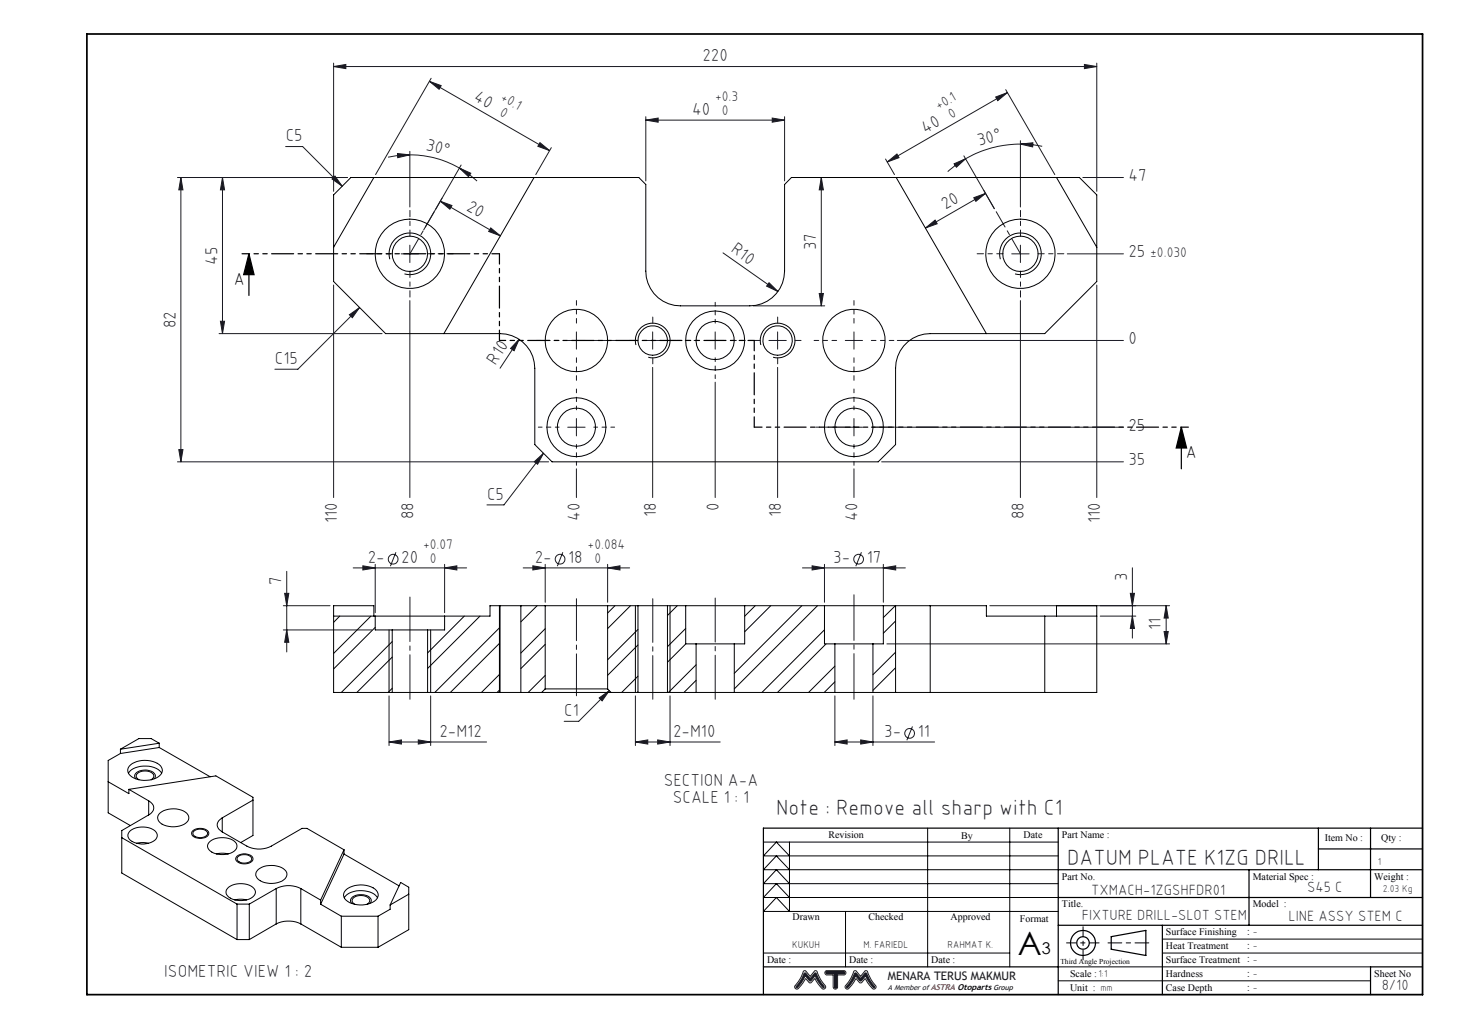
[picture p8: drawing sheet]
<svg xmlns="http://www.w3.org/2000/svg" width="420mm" height="297mm" viewBox="0 0 420 297" stroke-linecap="round" stroke-linejoin="round" font-family="sans-serif">
<g fill="none" stroke="#000" stroke-width=".35">
<path d="M305 238.8v48M380 238.8v12M395.1 238.8v20M410.1 238.8h-190v48M305 250.8h105.1M305 258.8h105.1M360 250.8v16M380 244.8h30.1M220.1 278.8h84.9M305 266.8h105.1M320.3 270.1l10-1.8v7.2l-10-1.8zM335.1 266.8v20"/>
<path d="M410.1 278.8h-15v8"/>
<circle cx="312.2" cy="271.9" r="1.8"/>
<circle cx="312.2" cy="271.9" r="3.6"/>
</g>
<path d="M231.6 280.1l.6-.2 1.4 1.6 1.3-1.6 .5 .1a15.2 15.2 0 0 0 2.6 4.5l-.1 .4-.4 .3a1.07 1.07 0 0 1-1.1-.8l-1.5-2.1-1.1 1.1h-.4l-1.2-1.2a7.6 7.6 0 0 1-2.5 3l-.5-.3-.1-.5 1.7-2.5zM231.9 280.6h.3l1.3 1.5 1.3-1.5h.4l.9 1.9 1.5 1.9-.2 .4a8.9 8.9 0 0 1-2.4-3.3l-1.4 1.4-1.3-1.3-.2-.1a6.6 6.6 0 0 1-2.5 3.3l-.1-.3 1.5-2zM238 280l5.2-.1a.62 .62 0 0 1 .6 .6 .62 .62 0 0 1-.6 .6h-1.8v3.5a.64 .64 0 0 1-.6 .6 .64 .64 0 0 1-.6-.6v-3.5h-2l-.4-.5zM238.3 280.3h5l.2 .3-.3 .1h-2.2v4l-.2 .1-.2-.1v-4h-2.2l-.2-.2zM244.1 284.7v.1M246.2 280l.5-.1 1.4 1.6 1.3-1.6 .5 .1a15.2 15.2 0 0 0 2.7 4.5l-.2 .4-.3 .3a1.07 1.07 0 0 1-1.2-.8l-1.5-2.2-1.2 1.2h-.4l-1-1.2a7.6 7.6 0 0 1-2.6 3l-.5-.3v-.6l1.4-1.9zM246.3 280.7l.5-.1 1.3 1.5 1.3-1.5h.4l.8 1.9 1.5 1.9-.1 .4a8.9 8.9 0 0 1-2.5-3.3l-1.4 1.4-1.5-1.4a6.6 6.6 0 0 1-2.4 3.3l-.1-.4 1.4-1.9z" fill="none" stroke="#191924" stroke-width=".29"/>
<path d="M307.4 271.9h9.4" fill="none" stroke="#000" stroke-width=".29" stroke-dasharray="15.2 1.3 1.3 1.3" stroke-dashoffset="12.5"/>
<path d="M312.2 276.8v-9.6" fill="none" stroke="#000" stroke-width=".29" stroke-dasharray="15.2 1.3 1.3 1.3" stroke-dashoffset="12.4"/>
<path d="M319.4 271.9h11.8" fill="none" stroke="#000" stroke-width=".29" stroke-dasharray="15.2 1.3 1.3 1.3" stroke-dashoffset="11.3"/>
<path d="M25 9.8h385.1v277h-385.1z" fill="none" stroke="#000" stroke-width=".5"/>
<g fill="none" stroke="#000" stroke-width=".29">
<path d="M267.4 238.8v40M291.1 238.8v40M220.1 242.8h84.9M227.6 250.8l-3.8-4-3.7 4h84.9M227.6 242.8v20l-3.8-4-3.7 4h84.9M227.6 258.8l-3.8-4-3.7 4h84.9M227.6 254.8l-3.8-4-3.7 4h84.9M227.6 246.8l-3.8-4-3.7 4h84.9M220.1 274.8h71M243.7 262.8v16M305 278.8h90.1M335.1 274.8h75"/>
<path d="M335.1 270.8h75M305 282.8h90.1"/>
</g>
<path d="M238.2 280.4l.1 .3h2.3v4l.2 .1 .2-.1v-4h2.3l.2-.1-.2-.3zM246.3 280.6l-1 2.2-1.3 1.7 .2 .3h.2l1-1.2 1.2-2.1h.2l1.2 1.4 1.6-1.4 1.9 2.9 .3 .4 .3-.1-1.4-2.1-.9-2h-.4l-1.3 1.5-1.4-1.5zM231.9 280.6h.4l1.2 1.5 1.4-1.5h.3l1 2 1.4 2.1-.3 .1-.4-.4-1.9-2.9h-.2l-1.2 1.4-.3-.1-1-1.2-.2-.1-1 1.8-1.2 1.5h-.3l-.1-.4 1.3-1.6z" fill-rule="evenodd" fill="#191924"/>
<g fill="none" stroke="#191924" stroke-width=".29">
<path d="M96.2 19.2l3.5-.6v1.2zM96.2 18.2v37M96.2 19.2h220M312.6 18.6l3.6 .6-3.6 .6zM316.2 18.2v37M123.8 23.5l3.4 1.2-.6 1zM123.8 23.5l34.6 19.9M124.3 22.6l-16 27.7M186.2 34.6l3.5-.6v1.2zM186.2 33.7v18.5M186.2 34.6h40M222.6 34l3.6 .6-3.6 .6z"/>
<path d="M226.2 33.7v18.5M287 28l3.4-1.3-2.8 2.3zM289.9 25.9l14.2 24.4M290.4 26.7l-34.6 20M51.2 51.2h49M52.1 51.2v82M52.1 51.2l.6 3.5h-1.2zM64.1 51.2v45M64.1 51.2l.6 3.5h-1.2zM82.3 42.3h4.9l11.4 11.4M96.6 50.8l2 2.9-2.9-2.1zM114.6 44.3l3.5 .4-3.4 .8z"/>
<path d="M118.1 44.7a28 28 0 0 1 14.3 3.8M118.1 44.7h-2.3l-3.9 .6M118.1 43.6v16.1M126.9 58l3.4 1.3-.6 1zM126.9 58l17.4 10M127.4 57.1l-5.3 9.2M132.4 48.5l3.3 1.4-.7 1zM132.4 48.5l2.7 1.7 2.4 2M132.9 47.6l-7.3 12.7M155.6 41.1l2.8 2.3-3.4-1.2zM158.9 42.6l-4.5 7.7M236.7 51.2l.6 3.5h-1.2z"/>
<path d="M236.7 51.2v37M255.3 45.9l2.5 4.4M255.8 46.7l2.8-2.3 .6 1.1zM275 47.2l3.3-1.4-2.6 2.4zM277.8 44.9l8.8 15.3-3-5.3M278.3 45.8l-2.6 1.7-2.5 2M280.7 57l3.4-1.2-2.8 2.3zM284.1 55.8l-17.3 10M294.1 41.6l3.6-.4v1.2zM294.1 41.6a31.1 31.1 0 0 0-15.8 4.2M294.1 41.6l3.2 .1 3.1 .5M294.1 40.6v19.1"/>
<path d="M312.1 51.2h11.8M115.6 73.2h5M118.1 70.7v5M141.5 65.7l2.8 2.3-3.4-1.3zM208.4 72.9l15.9 11.2M266.8 65.8l2.8-2.3 .6 1zM291.6 73.2h5.1M294.1 70.7v5M307.7 73.2h16.2M63.1 96.2h47M63.5 92.6h1.2l-.6 3.6zM96.2 82.2v61.3"/>
<path d="M100.7 90.8l2.9-2.1-2 2.9zM103.6 88.7l-17.7 17.8h-6.7M118.1 86.7v56.8M149.6 97.8l-1.4 3.3-1-.6zM149.6 97.8l-5.5 8.4M163.7 98.2h5M166.2 95.7v5M185.7 98.2h4.9M188.1 95.7v5M203.7 98.2h5M206.2 95.7v5M217.1 88.2h20.6"/>
<path d="M221.7 98.2h5M221.7 81.5l2.6 2.6-3.3-1.6zM224.2 95.7v5M236.1 84.6h1.2l-.6 3.6zM243.7 98.2h4.9M246.2 95.7v5M258.7 98.2h65.2M294.1 86.7v56.8M316.2 82.2v61.3M188.1 105.9v37.6M206.2 110.2v33.3M224.2 105.9v37.6"/>
<path d="M51.2 133.2h107M51.5 129.6h1.2l-.6 3.6zM154 133.1l2.7-2.4-1.7 3.2zM156.7 130.7l-11.4 14.9h-4.9M163.7 123.2h5M166.2 120.7v5M166.2 135.2v8.3M243.7 123.2h4.9M246.2 120.7v5M246.2 135.2v8.3M254.1 133.2h69.8M258.2 123.2h65.7"/>
<path d="M114.1 159.2l-1.6 4.1M162.2 159.2l-1.5 4.1M248.3 159.2l-1.6 4.1M81.7 174.7h13.4M82.1 171.1h1.2l-.6 3.6zM82.7 164.7v23.3M101.8 163.8h32.7M104.6 163.2l3.6 .6-3.6 .6zM108.2 162.7v14M128.2 163.8l3.5-.6v1.2zM128.2 162.7v14M150.8 163.8h30.7"/>
<path d="M153.6 163.2l3.6 .6-3.6 .6zM157.2 162.7v11M175.2 163.8l3.5-.6v1.2zM175.2 162.7v11M231.3 163.8h29.7M234.1 163.2l3.6 .6-3.6 .6zM237.7 162.7v11M254.6 163.8l3.6-.6v1.2zM254.6 162.7v11M285.3 174.7h51.8M317.1 177.7h10.3M325.8 171.1h1.2l-.6 3.6z"/>
<path d="M326.4 177.7l.6 3.5h-1.2zM326.4 163.7v20.3M336.2 174.7l.6 3.5h-1.2zM336.2 174.7v11M81.7 181.6h25.4M82.7 181.6l.6 3.6h-1.2zM175.6 199.1l-8.8 8.9h-4.2M255.7 185.7h81.4M335.6 182.1h1.2l-.6 3.6zM112.1 214l3.6-.6v1.2zM112.1 200.7v14.3M112.1 214h28.2"/>
<path d="M120.6 213.4l3.5 .6-3.5 .6zM124.1 200.7v14.3M172.7 201.3l2.9-2.2-2 3zM183.2 214l3.5-.6v1.2zM183.2 214h24.4M183.2 200.7v14.3M189.6 213.4l3.5 .6-3.5 .6zM193.1 200.7v14.3M240.7 214l3.5-.6v1.2zM240.7 214h28.7M240.7 200.7v14.3M248.1 213.4l3.5 .6-3.5 .6z"/>
<path d="M251.6 200.7v14.3M263 209.5l-1.6 4"/>
<circle cx="113.3" cy="161.3" r="1.4"/>
<circle cx="161.4" cy="161.3" r="1.4"/>
<circle cx="247.5" cy="161.3" r="1.41"/>
<circle cx="262.2" cy="211.5" r="1.41"/>
</g>
<path d="M112.4 74.8a6 6 0 0 1 5.2-7.6 6 6 0 0 1 6.5 6.5 6 6 0 0 1-7.5 5.3M288.4 74.8a6 6 0 0 1 5.2-7.6 6 6 0 0 1 6.5 6.5 6 6 0 0 1-7.5 5.3M183.3 99.5a5 5 0 0 1 4.4-6.3 5 5 0 0 1 5.4 5.4 5 5 0 0 1-6.2 4.4M219.3 99.5a5 5 0 0 1 4.4-6.3 5 5 0 0 1 5.4 5.4 5 5 0 0 1-6.3 4.4M183.2 174.7v25M193.1 174.7v25M112.1 181.6v18.1M124.1 181.6v18.1M44.4 224.6a1.45 1.45 0 0 0 .2-1.6 1.45 1.45 0 0 0-1.4-.8 3.3 3.3 0 0 0-4.4 1.5l.4 .9M55.6 239.5a3.5 3.5 0 0 1 4.5 .3 1.38 1.38 0 0 1-1.6 1.8 2.65 2.65 0 0 1-3.3-1.2zM68.3 246.9a3.4 3.4 0 0 1 4.5 .3 1.22 1.22 0 0 1-1 1.7 3.1 3.1 0 0 1-3.9-1.1zM106.7 260.5a1.47 1.47 0 0 0 .1-1.6 1.47 1.47 0 0 0-1.4-.7 3.9 3.9 0 0 0-4.3 1.1v.7l.3 .5" fill="none" stroke="#000" stroke-width=".29"/>
<path d="M71.8 73.2l1.4 6h-3zM71.8 73.2v12M340.5 123.2l1.6 6h-3zM340.5 123.2v12" fill="none" stroke="#000" stroke-width=".35"/>
<path d="M113.2 73.2h-7.5M118.2 68.2v-7.5M118.2 78.2v7.5M123.2 73.2h7.5M289.2 73.2h-7.5M294.2 68.2v-7.5M294.2 78.2v7.5M299.2 73.2h7.5" fill="none" stroke="#191924" stroke-width=".29" stroke-dasharray="15.2 1.3 1.3 1.3" stroke-dashoffset="13.4"/>
<path d="M183.2 98.2h-1.8M188.2 93.2v-1.8M193.2 98.2h1.7M219.2 98.2h-1.8M224.2 93.2v-1.8M229.2 98.2h1.7M188.2 103.2v1.7M224.2 103.2v1.7" fill="none" stroke="#191924" stroke-width=".29" stroke-dasharray="15.2 1.3 1.3 1.3"/>
<path d="M161.2 98.2h-6.5M166.2 93.2v-6.5M171.2 98.2h6.5M241.2 98.2h-6.5M246.2 93.2v-6.5M251.2 98.2h6.5M166.2 103.2v6.5M246.2 103.2v6.5" fill="none" stroke="#191924" stroke-width=".29" stroke-dasharray="15.2 1.3 1.3 1.3" stroke-dashoffset="13.9"/>
<path d="M201.2 98.2h-6M206.2 93.2v-6M211.2 98.2h6M166.2 118.2v-6M206.2 103.2v6M246.2 118.2v-6M161.2 123.2h-6M166.2 128.2v6M171.2 123.2h6M241.2 123.2h-6M246.2 128.2v6M251.2 123.2h6" fill="none" stroke="#191924" stroke-width=".29" stroke-dasharray="15.2 1.3 1.3 1.3" stroke-dashoffset="14.1"/>
<path d="M144 73.2h-74.2" fill="none" stroke="#000" stroke-width=".35" stroke-dasharray="6.3 1.3 1.3 1.3 1.3 1.3" stroke-dashoffset="4.2"/>
<path d="M144 73.2v25M217.4 98.2v25" fill="none" stroke="#000" stroke-width=".35" stroke-dasharray="6.3 1.3 1.3 1.3 1.3 1.3" stroke-dashoffset="3.4"/>
<path d="M144 98.2h73.4" fill="none" stroke="#000" stroke-width=".35" stroke-dasharray="6.3 1.3 1.3 1.3 1.3 1.3" stroke-dashoffset="4.6"/>
<path d="M217.4 123.2h125.2" fill="none" stroke="#000" stroke-width=".35" stroke-dasharray="6.3 1.3 1.3 1.3 1.3 1.3" stroke-dashoffset="4.1"/>
<path d="M246.2 171.5v30.1" fill="none" stroke="#191924" stroke-width=".29" stroke-dasharray="15.2 1.3 1.3 1.3" stroke-dashoffset="2.1"/>
<path d="M206.2 172.4v29.2" fill="none" stroke="#191924" stroke-width=".29" stroke-dasharray="15.2 1.3 1.3 1.3" stroke-dashoffset="2.5"/>
<path d="M188.2 172.6v29" fill="none" stroke="#191924" stroke-width=".29" stroke-dasharray="15.2 1.3 1.3 1.3" stroke-dashoffset="2.6"/>
<path d="M166.2 172.6v28" fill="none" stroke="#191924" stroke-width=".29" stroke-dasharray="15.2 1.3 1.3 1.3" stroke-dashoffset="3.1"/>
<path d="M118.2 201.6v-29.4" fill="none" stroke="#191924" stroke-width=".29" stroke-dasharray="15.2 1.3 1.3 1.3" stroke-dashoffset="2.4"/>
<path d="M294.2 73.2l-7-12.2" fill="none" stroke="#191924" stroke-width=".29" stroke-dasharray="15.2 1.3 1.3 1.3" stroke-dashoffset="10.1"/>
<path d="M118.2 73.2l6.9-12.1" fill="none" stroke="#191924" stroke-width=".29" stroke-dasharray="15.2 1.3 1.3 1.3" stroke-dashoffset="10.2"/>
<path d="M71.8 73.2l1.4 6h-3zM340.5 123.2l1.6 6h-3z" fill="#000"/>
<g fill="#191924">
<path d="M221.7 81.5l2.6 2.6-3.3-1.6z"/>
<path d="M149.6 97.8l-1.4 3.3-1-.6z"/>
<path d="M132.4 48.5l3.3 1.4-.7 1zM114.6 44.3l3.5 .4-3.4 .8z"/>
<path d="M294.1 41.6l3.6-.4v1.2zM275 47.2l3.3-1.4-2.6 2.4z"/>
<path d="M280.7 57l3.4-1.2-2.8 2.3zM266.8 65.8l2.8-2.3 .6 1z"/>
<path d="M126.9 58l3.4 1.3-.6 1zM141.5 65.7l2.8 2.3-3.4-1.3z"/>
<path d="M96.2 19.2l3.5-.6v1.2zM312.6 18.6l3.6 .6-3.6 .6zM186.2 34.6l3.5-.6v1.2zM222.6 34l3.6 .6-3.6 .6zM96.6 50.8l2 2.9-2.9-2.1zM154 133.1l2.7-2.4-1.7 3.2zM100.7 90.8l2.9-2.1-2 2.9zM104.6 163.2l3.6 .6-3.6 .6zM128.2 163.8l3.5-.6v1.2zM112.1 214l3.6-.6v1.2zM120.6 213.4l3.5 .6-3.5 .6zM153.6 163.2l3.6 .6-3.6 .6zM175.2 163.8l3.5-.6v1.2zM234.1 163.2l3.6 .6-3.6 .6zM254.6 163.8l3.6-.6v1.2zM240.7 214l3.5-.6v1.2zM248.1 213.4l3.5 .6-3.5 .6zM183.2 214l3.5-.6v1.2zM189.6 213.4l3.5 .6-3.5 .6zM172.7 201.3l2.9-2.2-2 3z"/>
<path d="M255.8 46.7l2.8-2.3 .6 1.1zM287 28l3.4-1.3-2.8 2.3z"/>
<path d="M325.8 171.1h1.2l-.6 3.6zM326.4 177.7l.6 3.5h-1.2z"/>
<path d="M64.1 51.2l.6 3.5h-1.2zM63.5 92.6h1.2l-.6 3.6zM236.7 51.2l.6 3.5h-1.2zM236.1 84.6h1.2l-.6 3.6zM82.1 171.1h1.2l-.6 3.6zM82.7 181.6l.6 3.6h-1.2zM336.2 174.7l.6 3.5h-1.2zM335.6 182.1h1.2l-.6 3.6z"/>
<path d="M52.1 51.2l.6 3.5h-1.2zM51.5 129.6h1.2l-.6 3.6z"/>
<path d="M123.8 23.5l3.4 1.2-.6 1zM155.6 41.1l2.8 2.3-3.4-1.2z"/>
</g>
<g fill="none" stroke="#000" stroke-width=".29">
<path d="M101.1 51.2h83.1l2 2v25a10 10 0 0 0 9.9 10h20a10 10 0 0 0 10.1-10v-25l1.9-2h83l5.1 5v25l-15 15h-33.1a10 10 0 0 0-9.9 10v22l-5 5h-94.1l-4.9-5v-22a10 10 0 0 0-10.1-10h-32.9l-15-15v-25zM107.8 51.2l-11.6 20.1M154 51.2l-26 45M258.3 51.2l26 45M304.6 51.2l11.6 20.1M96.2 177.7h12M97.9 177.7l-1.7 1.8M106.9 177.7l-10.7 10.7M107.8 177.7v-3h-11.6v25h16.9M108.2 177.7h20M108.2 177.7v3.9h4.9M128.2 177.7v3.9h-4.9"/>
<path d="M133.8 177.7l-10.5 10.6M138.4 177.7l-15.1 15.1M141.4 174.7l-.1 .1M144 174.7v25M144.1 174.7h6M144.1 174.7h-2.8v3h-13.1M144.1 174.7v25M150.1 174.7h7.1M150.1 174.7v25M150.3 174.7l-.2 .1M154.8 174.7l-4.7 4.6M157.2 174.7h18"/>
<path d="M157.2 174.7v23.9M175.2 174.7h8.7M175.2 174.7v23.9M177.3 174.7l-2.1 2.1M181.8 174.7l-6.6 6.6M183.9 174.7h8.5M183.9 174.7v25M192.4 174.7h5.3M192.4 174.7v25M195.2 174.7l-2.8 2.8M197.7 174.7h17M197.7 174.7v11"/>
<path d="M214.7 174.7v11h-3M214.7 174.7h23M217.7 174.7l-3 3M222.2 174.7l-7.5 7.5M231.1 174.7l-19.4 19.5M235.7 174.7l-24 23.9M237.7 174.7h16.9M237.7 174.7v11h3M254.6 174.7v11h-3M254.6 174.7h3.6M258.1 174.7l-3.5 3.4M258.2 174.7h9.9"/>
<path d="M258.2 174.7v25M258.2 179.1l-3.6 3.5M268.1 174.7h16.2v3h31.9M268.1 174.7v25M301.2 177.7v22M304.6 177.7v-3h11.6v25h-48.1M108.2 180.9l-12 12M113.1 185l-14.7 14.7M113.1 198.5l-1.2 1.2M113.1 189.5l-10.2 10.2M113.1 181.6h10.2M113.1 199.7h10.2"/>
<path d="M113.1 181.6v18.1M123.3 199.7h20.8M123.3 181.6v18.1M144 181l-18.7 18.7M144 194.5l-5.2 5.2M144 185.5l-14.2 14.2M144 199l-.7 .7M144.1 199.7h6M150.1 199.7h6M156.1 199.7h20M157.2 181.3l-7.1 7M157.2 194.8l-4.9 4.9"/>
<path d="M157.2 185.8l-7.1 7M157.2 198.6h18M157.2 198.6l-1.1 1.1M175.2 198.6l.9 1.1M176.1 199.7h7.8M183.9 181.5l-8.7 8.7M183.9 195l-4.7 4.7M183.9 186l-8.7 8.7M183.9 199.5l-.2 .2M183.9 199.7h8.5M192.4 199.7h8.3M197.7 181.2l-5.3 5.3"/>
<path d="M197.7 185.7h3M197.7 185.7l-5.3 5.3M200.7 191.7l-8 8M200.7 196.2l-3.5 3.5M200.7 185.7h11M200.7 199.7h11M200.7 185.7v14M211.7 199.7h29M211.7 185.7v14M237.7 181.6l-18.1 18.1M238.1 185.7l-14 14M240.7 192.1l-7.6 7.6"/>
<path d="M240.7 196.6l-3.1 3.1M240.7 185.7h10.9M240.7 199.7h10.9M240.7 185.7v14M251.6 199.7h6.6M251.6 185.7v14M258.2 199.7h9.9M258.2 188.1l-6.6 6.5M258.2 192.5l-6.6 6.6M34.7 217.3l-3.5 2v15.1l6.4 3.7M34.7 216v1.3M45.9 214.3l-2.3-1.3h-3.6l-5.3 3"/>
<path d="M45.9 215.5l-11.2 1.8M45.9 215.5l14.7 8.5M45.9 214.3l-11.2 1.7M45.9 214.3v1.2M31.2 225.4l5.9 3.4v-1.2M37 223a6.7 6.7 0 0 1 8-1.4l1.1 .7 .5 .7M37.1 227.6l25.1-3.9 10.7 6.2v11l-3.5 2.1M37.1 227.6l5.8 3.3M37.6 239.5a6.1 6.1 0 0 1 7.3 .4 1.96 1.96 0 0 1-1.4 3 6.2 6.2 0 0 1-6.2-.9 1.66 1.66 0 0 1 .3-2.5zM37.6 220.6a7.2 7.2 0 0 1 8.7 .2 2.15 2.15 0 0 1-1.1 3.5 7 7 0 0 1-8-1.1 1.88 1.88 0 0 1 .4-2.6zM40 224.9a1.2 1.2 0 0 1-.7-1.4 1.2 1.2 0 0 1 1.2-1 3.1 3.1 0 0 1 3.8 1.1 1.3 1.3 0 0 1-.7 1.3M42.9 230.9a2.14 2.14 0 0 1 1.4 2.1 2.14 2.14 0 0 1-1.4 2"/>
<path d="M42.9 235l-7.8 4.5v12.2l33.2 19.2M42.9 230.9v4.1M46.1 234.4a6.3 6.3 0 0 1 8.1 .5 2.13 2.13 0 0 1-1.8 3.1 6.5 6.5 0 0 1-6.5-1.1 1.69 1.69 0 0 1 .2-2.5zM55.8 239.7a2.87 2.87 0 0 1 4 .4 1.96 1.96 0 0 1-2.7 1.4l-.5-.1a1.03 1.03 0 0 1-.8-1.7zM64.1 235.8a2.14 2.14 0 0 0-1.5 2.1 2.14 2.14 0 0 0 1.5 2M64.1 239.9l7.1 4.1a7.7 7.7 0 0 0 7 0l8.9-5.1h1.4l10.7 6.1M64.1 235.8v4.1M72.9 230.7l-8.8 5.1M35.1 241.5l33.2 19.2M39.4 243.2l1.3-.2 2.1 .2M60.6 242.6a6.1 6.1 0 0 1 7.3 .4 1.96 1.96 0 0 1-1.4 3 5.8 5.8 0 0 1-6.5-1.4 1.59 1.59 0 0 1 .6-2zM62.4 246.2l1.3-.2 2.1 .2"/>
<path d="M65.9 255.8a6.1 6.1 0 0 1 7.3 .4 1.96 1.96 0 0 1-1.4 3.1 6.1 6.1 0 0 1-6.3-1 1.63 1.63 0 0 1 .4-2.5zM67.7 259.5l1.3-.2 2.1 .2M68.5 247.1a2.78 2.78 0 0 1 4 .4 1.4 1.4 0 0 1-1.6 1.3 1.8 1.8 0 0 1-2.5-1.4zM74.4 250.7a6.4 6.4 0 0 1 8 .5 2.21 2.21 0 0 1-1.8 3.1 6.4 6.4 0 0 1-6.4-1 1.73 1.73 0 0 1 .2-2.6zM79.6 256.2a7.7 7.7 0 0 1 7.1 0M79.6 256.2l-7.7 4.5M79.6 256.2v10.2M86.7 256.2l5.7 3.3M86.7 256.2v10.2M92.4 259.5v1.2M99.2 245l-6.8 14.5M99.2 246.3l-6.8 14.4"/>
<path d="M99.2 246.3l15.8 9.1M99.2 245v1.3M99.2 258.9a6.7 6.7 0 0 1 8.1-1.4l1 .7 .5 .7M99.9 256.5a7.1 7.1 0 0 1 8.6 .3 2.12 2.12 0 0 1-1.1 3.4 7.1 7.1 0 0 1-8-1.1 1.93 1.93 0 0 1 .5-2.6zM117.8 257.8l-5.3 3.1M68.3 260.7h3.6M68.3 260.7v10.2M68.3 270.9h3.6M71.9 260.7v10.2M79.6 266.4a8 8 0 0 1 7.1 0M79.6 266.4l-7.7 4.5M86.7 266.4l11.7 6.8"/>
<path d="M92.4 260.7l6 3.5M98.4 264.2h10.6M98.4 264.2v9M98.4 273.2h10.6M102.3 260.8a1.2 1.2 0 0 1-.8-1.4 1.2 1.2 0 0 1 1.2-1 3.2 3.2 0 0 1 3.9 1.1 1.3 1.3 0 0 1-.8 1.3M109 264.2v9M112.5 260.9v1.3l-3.5 2M112.5 260.9l3-6.4 2.3 1.3v12.3l-8.8 5.1"/>
<circle cx="118.1" cy="73.2" r="5.1"/>
<circle cx="118.2" cy="73.2" r="10"/>
<circle cx="294.1" cy="73.2" r="5.1"/>
<circle cx="294.2" cy="73.2" r="10"/>
<circle cx="166.2" cy="98.2" r="9"/>
<circle cx="188.2" cy="98.2" r="4.2"/>
<circle cx="206.1" cy="98.2" r="8.5"/>
<circle cx="206.2" cy="98.2" r="5.5"/>
<circle cx="224.2" cy="98.2" r="4.3"/>
<circle cx="246.1" cy="98.2" r="9"/>
<circle cx="166.1" cy="123.2" r="8.5"/>
<circle cx="166.2" cy="123.2" r="5.5"/>
<circle cx="246.1" cy="123.2" r="5.5"/>
<circle cx="246.2" cy="123.2" r="8.5"/>
</g>
<text font-size="9.3" x="293.4" y="275.2">A</text>
<g font-size="6.3" fill="#191924">
<text x="223.7" y="234.9">Note : Remove all sharp with C1</text>
<text x="307.6" y="249.3">DATUM PLATE K1ZG DRILL</text>
</g>
<g font-size="5" fill="#191924">
<text x="202.5" y="17.7">220</text>
<text x="136.3" y="28.9" transform="rotate(30 136.3 28.9)">40</text>
<text x="199.5" y="33.1">40</text>
<text x="82.4" y="40.8">C5</text>
<text x="266.8" y="38.6" transform="rotate(-30 266.8 38.6)">40</text>
<text x="122.6" y="43.2" transform="rotate(15 122.6 43.2)">30°</text>
<text x="282.2" y="42.1" transform="rotate(-15 282.2 42.1)">30°</text>
<text x="325.3" y="52.2">47</text>
<text x="134.2" y="60.5" transform="rotate(30 134.2 60.5)">20</text>
<text x="272.6" y="60.7" transform="rotate(-30 272.6 60.7)">20</text>
<text x="62.7" y="76.3" transform="rotate(-90 62.7 76.3)">45</text>
<text x="210.4" y="72.5" transform="rotate(36 210.4 72.5)">R10</text>
<text x="235.3" y="72.1" transform="rotate(-90 235.3 72.1)">37</text>
<text x="325.3" y="74.2">25</text>
<text x="50.7" y="94.6" transform="rotate(-90 50.7 94.6)">82</text>
<text x="325.3" y="99.2">0</text>
<text x="79.3" y="104.9">C15</text>
<text x="142.9" y="105.4" transform="rotate(-57 142.9 105.4)">R10</text>
<text x="325.3" y="124.2">25</text>
<text x="325.3" y="134.2">35</text>
<text x="119.2" y="149.8" transform="rotate(-90 119.2 149.8)">88</text>
<text x="140.4" y="144.1">C5</text>
<text x="189.2" y="149.1" transform="rotate(-90 189.2 149.1)">18</text>
<text x="207.2" y="147.3" transform="rotate(-90 207.2 147.3)">0</text>
<text x="225.2" y="149.1" transform="rotate(-90 225.2 149.1)">18</text>
<text x="295.2" y="149.8" transform="rotate(-90 295.2 149.8)">88</text>
<text x="97.2" y="150.8" transform="rotate(-90 97.2 150.8)">110</text>
<text x="167.2" y="150.1" transform="rotate(-90 167.2 150.1)">40</text>
<text x="247.2" y="150.1" transform="rotate(-90 247.2 150.1)">40</text>
<text x="317.2" y="150.8" transform="rotate(-90 317.2 150.8)">110</text>
<text x="106" y="162.2">2-</text>
<text x="115.7" y="162.2">20</text>
<text x="154.1" y="162.2">2-</text>
<text x="163.8" y="162.2">18</text>
<text x="240.2" y="162.2">3-</text>
<text x="249.8" y="162.2">17</text>
<text x="324.9" y="167.6" transform="rotate(-90 324.9 167.6)">3</text>
<text x="81.2" y="168.6" transform="rotate(-90 81.2 168.6)">7</text>
<text x="334.7" y="181.7" transform="rotate(-90 334.7 181.7)">11</text>
<text x="162.6" y="206.5">C1</text>
<text x="126.7" y="212.4">2-M12</text>
<text x="194" y="212.4">2-M10</text>
<text x="254.9" y="212.4">3-</text>
<text x="264.5" y="212.4">11</text>
<text x="191.3" y="226.6">SECTION A-A</text>
<text x="194" y="231.6">SCALE 1 : 1</text>
<text x="47.4" y="281.7">ISOMETRIC VIEW 1 : 2</text>
</g>
<g font-size="5">
<text x="67.4" y="82.1">A</text>
<text x="341.8" y="132.1">A</text>
</g>
<text font-size="4.7" x="300.3" y="275.2">3</text>
<g font-size="4.3" fill="#191924">
<text x="314.6" y="258">TXMACH-1ZGSHFDR01</text>
<text x="376.8" y="257.1">S45 C</text>
<text x="371.4" y="265.6">LINE ASSY STEM C</text>
<text x="398.3" y="285.4">8/10</text>
</g>
<text font-size="4.2" fill="#191924" x="311.9" y="265.3">FIXTURE DRILL-SLOT STEM</text>
<g font-size="4" fill="#191924">
<text x="144.1" y="28.8" transform="rotate(30 144.1 28.8)">+0.1</text>
<text x="206.1" y="29.1">+0.3</text>
<text x="143.8" y="33.2" transform="rotate(30 143.8 33.2)">0</text>
<text x="208.1" y="33.1">0</text>
<text x="270.6" y="31.8" transform="rotate(-30 270.6 31.8)">+0.1</text>
<text x="274.3" y="34.3" transform="rotate(-30 274.3 34.3)">0</text>
<text x="331.6" y="74.2">±0.030</text>
<text x="122" y="158.2">+0.07</text>
<text x="169.4" y="158.2">+0.084</text>
<text x="123.9" y="162.2">0</text>
<text x="171.3" y="162.2">0</text>
</g>
<text font-size="3.4" fill="#191924" x="255.9" y="282.6">MENARA TERUS MAKMUR</text>
<g font-size="2.9">
<text x="238.8" y="241.5">Revision</text>
<text x="277.1" y="241.9">By</text>
<text x="295.1" y="241.5">Date</text>
<text x="306.1" y="241.6">Part Name :</text>
<text x="381.9" y="242.4">Item No :</text>
<text x="398.2" y="242.4">Qty :</text>
<text x="306.1" y="253.6">Part No.</text>
<text x="361.1" y="253.6">Material Spec :</text>
<text x="396.1" y="253.6">Weight :</text>
<text x="306.1" y="261.6">Title.</text>
<text x="361.1" y="261.6">Model :</text>
<text x="228.5" y="265.3">Drawn</text>
<text x="250.3" y="265.3">Checked</text>
<text x="274" y="265.3">Approved</text>
<text x="294" y="265.9">Format</text>
<text x="336.1" y="269.6">Surface Finishing</text>
<text x="228.4" y="273.5">KUKUH</text>
<text x="248.9" y="273.5">M. FARIEDL</text>
<text x="273.2" y="273.5">RAHMAT K.</text>
<text x="336.1" y="273.6">Heat Treatment</text>
<text x="221.1" y="277.6">Date :</text>
<text x="244.8" y="277.6">Date :</text>
<text x="268.4" y="277.6">Date :</text>
<text x="308.5" y="281.6">Scale :1:1</text>
<text x="336.1" y="281.6">Hardness</text>
<text x="336.1" y="277.6">Surface Treatment</text>
<text x="396.1" y="281.6">Sheet No</text>
<text x="308.5" y="285.6">Unit : mm</text>
<text x="336.1" y="285.6">Case Depth</text>
</g>
<g font-size="2.9" fill="#191924">
<text x="397.2" y="249.3">1</text>
<text x="398.6" y="257.1">2.03 Kg</text>
</g>
<g font-size="2.7" fill="#191924">
<text x="359.5" y="269.7">: -</text>
<text x="359.5" y="273.7">: -</text>
<text x="359.5" y="277.5">: -</text>
<text x="359.5" y="281.7">: -</text>
<text x="359.5" y="285.7">: -</text>
</g>
<text font-size="2.2" x="305.7" y="278">Third Angle Projection</text>
<text font-size="2.1" fill="#191924" x="256" y="285.4">A Member of ASTRA Otoparts Group</text>
</svg>
